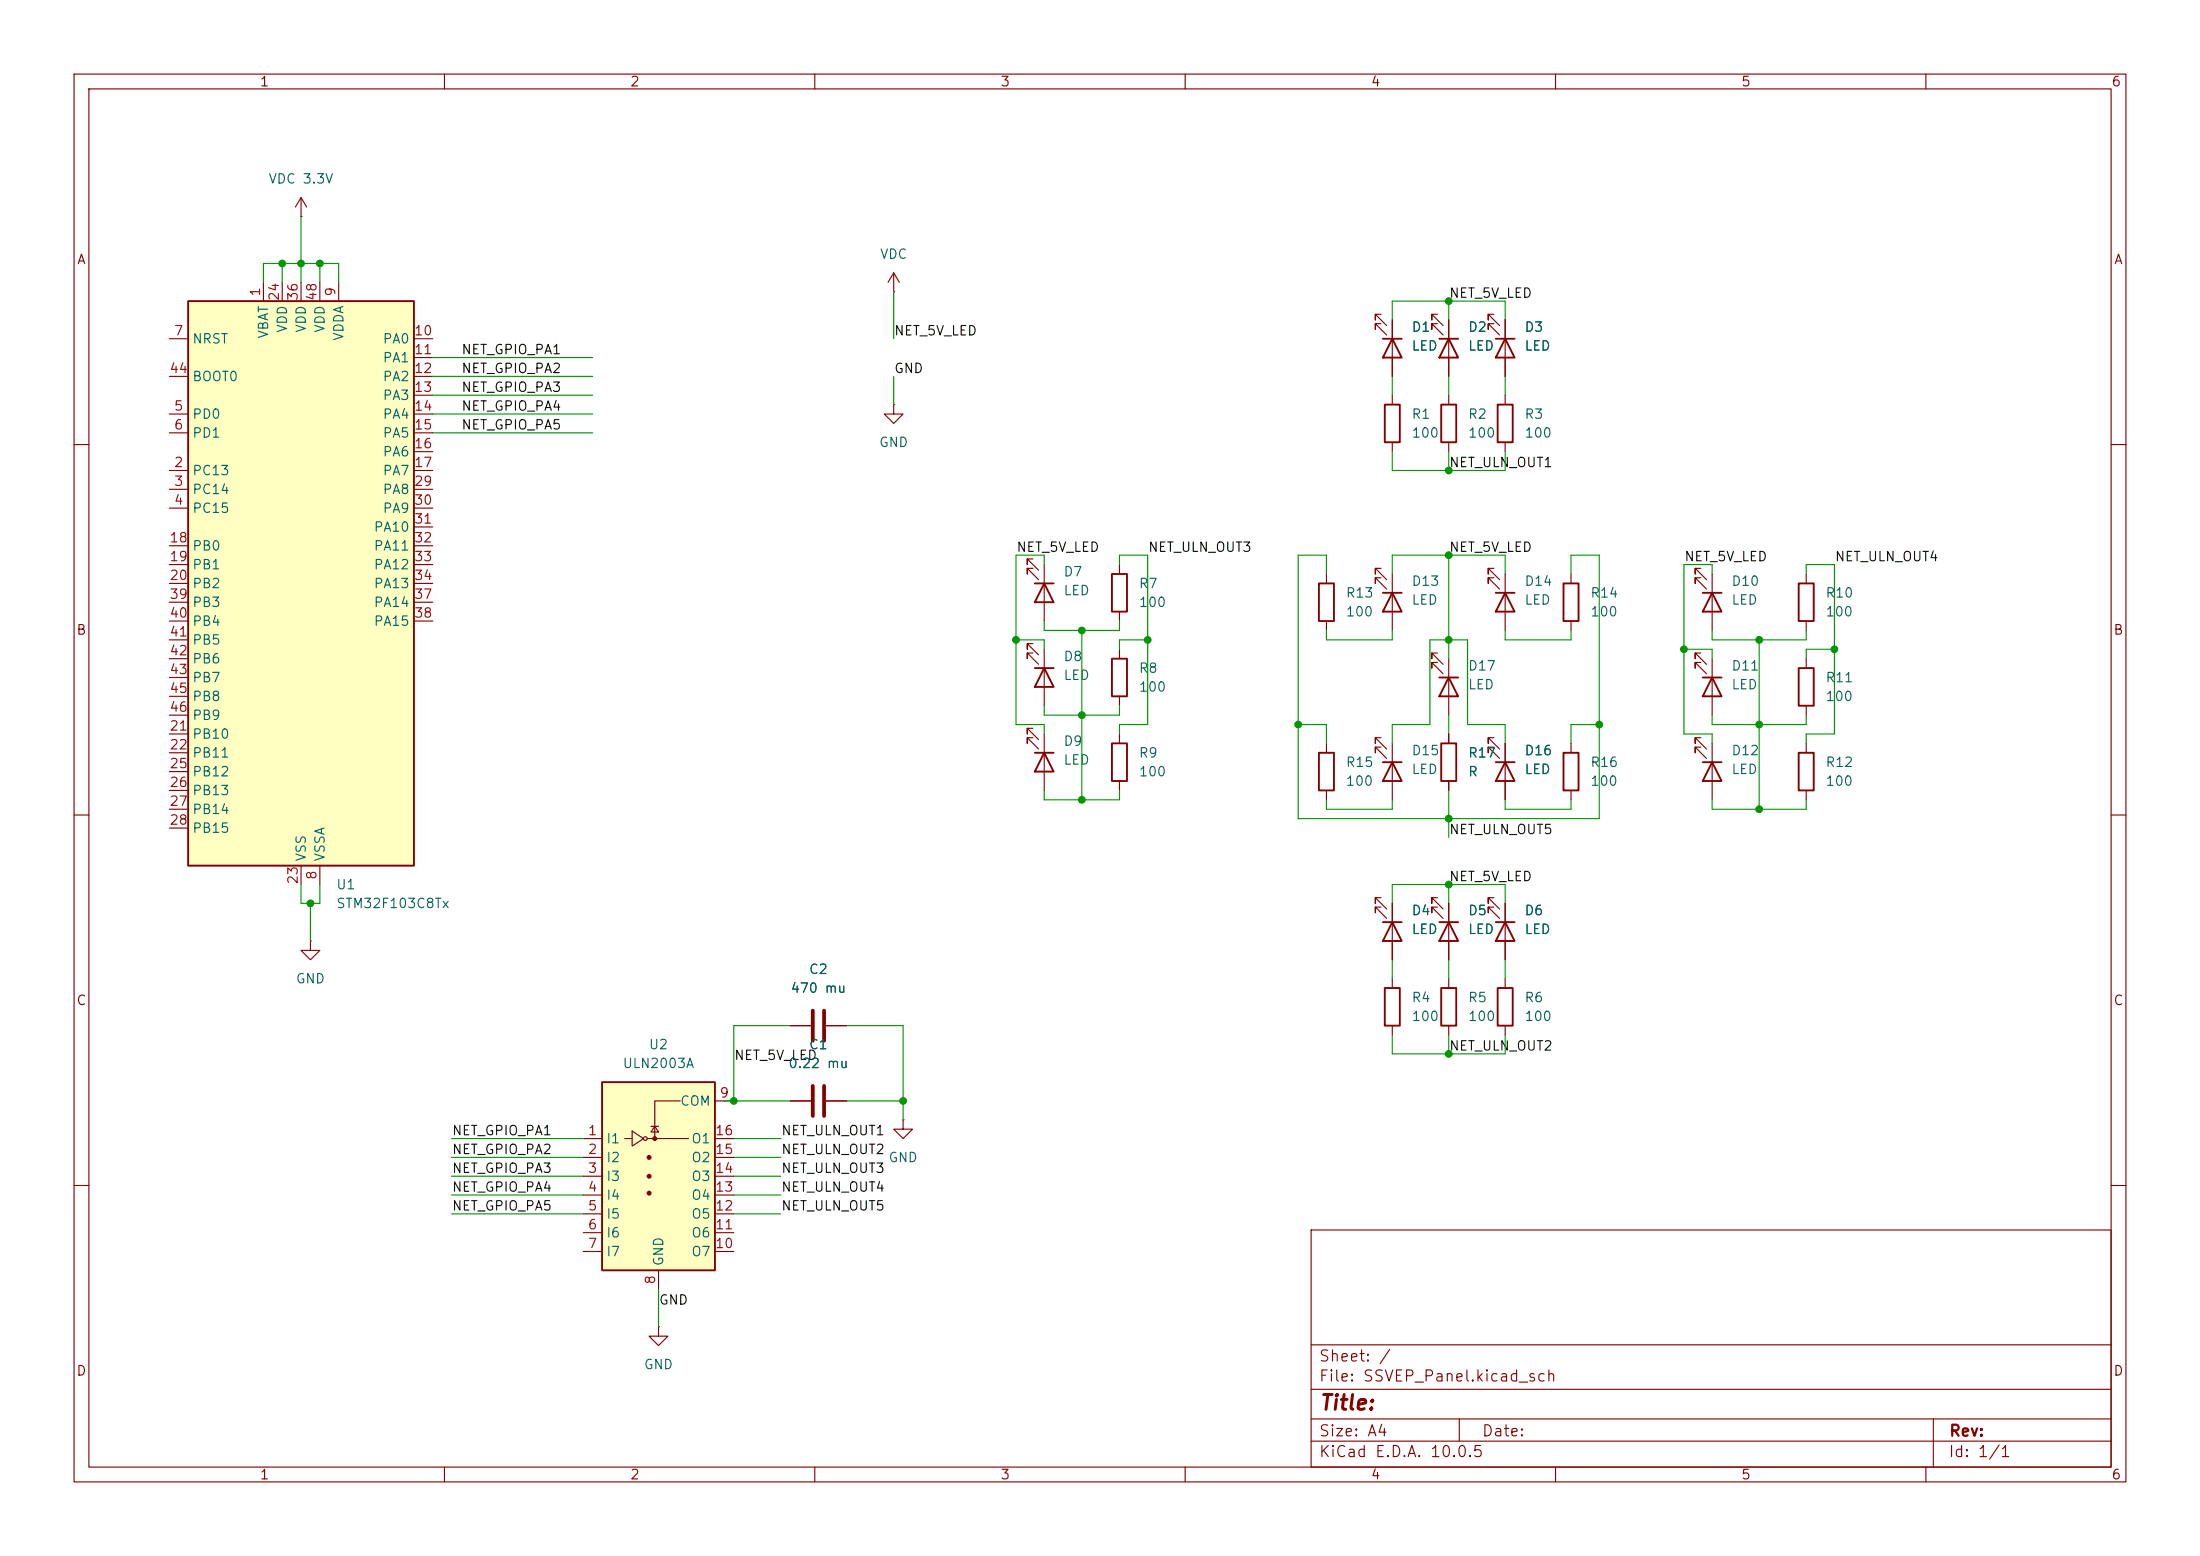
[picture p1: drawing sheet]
<svg xmlns="http://www.w3.org/2000/svg" width="297mm" height="210mm" viewBox="0 0 297 210" stroke-linecap="round" stroke-linejoin="round" font-family="sans-serif">
<g fill="none" stroke="#840000" stroke-width=".15">
<path d="M10 10h277v190h-277zM12 12h273v186h-273zM60 10v2M110 10v2M160 10v2M210 10v2M260 10v2M186.4 42.4h-.7v.8v-.8l1.5 1.5M186.4 43.7h-.7v.8v-.8l1.5 1.5M188 43.2v7.6M188 53.3v1.3M188 59.7v1.3"/>
<path d="M194.1 42.4h-.8v.8v-.8l1.5 1.5M194.1 43.7h-.8v.8v-.8l1.5 1.5M195.6 43.2v7.6M195.6 53.3v1.3M195.6 59.7v1.3M201.7 42.4h-.8v.8v-.8l1.5 1.5M201.7 43.7h-.8v.8v-.8l1.5 1.5M203.2 43.2v7.6M203.2 53.3v1.3M203.2 59.7v1.3M10 60h2M139.4 75.4h-.7v.8v-.8l1.5 1.6"/>
<path d="M139.4 76.7h-.7v.8v-.8l1.5 1.5M141 76.2v7.6M151.1 76.2v1.3M179.1 77.5v1.2M186.4 76.7h-.7v.8v-.8l1.5 1.5M186.4 78h-.7v.7v-.7l1.5 1.5M188 77.5v7.6M201.7 76.7h-.8v.8v-.8l1.5 1.5M201.7 78h-.8v.7v-.7l1.5 1.5M203.2 77.5v7.6M212.1 77.5v1.2M229.6 76.7h-.7v.8v-.8l1.5 1.5"/>
<path d="M229.6 78h-.7v.7v-.7l1.5 1.5M231.1 77.5v7.6M243.8 77.5v1.2M285 60h2M139.4 86.9h-.7v.7v-.7l1.5 1.5M139.4 88.1h-.7v.8v-.8l1.5 1.6M141 87.6v7.7M151.1 82.6v1.2M151.1 87.6v1.3M151.1 94v1.3M151.1 99.1v1.2M179.1 83.8v1.3"/>
<path d="M186.4 99.6h-.7v.7v-.7l1.5 1.5M194.1 88.1h-.8v.8v-.8l1.5 1.6M194.1 89.4h-.8v.8v-.8l1.5 1.5M195.6 88.9v7.6M195.6 99.1v1.2M201.7 99.6h-.8v.7v-.7l1.5 1.5M212.1 83.8v1.3M229.6 88.1h-.7v.8v-.8l1.5 1.6M229.6 89.4h-.7v.8v-.8l1.5 1.5M229.6 99.6h-.7v.7v-.7l1.5 1.5M231.1 88.9v7.6M243.8 83.8v1.3"/>
<path d="M243.8 88.9v1.3M243.8 95.3v1.2M10 110h2M151.1 105.4v1.3M179.1 100.3v1.3M179.1 106.7v1.3M186.4 100.8h-.7v.8v-.8l1.5 1.6M188 100.3v7.7M195.6 105.4v1.3M201.7 100.8h-.8v.8v-.8l1.5 1.6M203.2 100.3v7.7M212.1 100.3v1.3"/>
<path d="M212.1 106.7v1.3M229.6 100.8h-.7v.8v-.8l1.5 1.6M231.1 100.3v7.7M243.8 100.3v1.3M243.8 106.7v1.3M285 110h2M41.9 127v1.3h1.3l-1.3 1.2-1.3-1.2h1.3M41.9 127h.1M186.4 121.2h-.7v.7v-.7l1.5 1.5M186.4 122.4h-.7v.8v-.8l1.5 1.6M188 121.9v7.6M188 132.1v1.3"/>
<path d="M188 138.4v1.3M194.1 121.2h-.8v.7v-.7l1.5 1.5M194.1 122.4h-.8v.8v-.8l1.5 1.6M195.6 121.9v7.6M195.6 132.1v1.3M195.6 138.4v1.3M201.7 121.2h-.8v.7v-.7l1.5 1.5M201.7 122.4h-.8v.8v-.8l1.5 1.6M203.2 121.9v7.6M203.2 132.1v1.3M203.2 138.4v1.3M10 160h2"/>
<path d="M177 166h108v32h-108zM285 160h2M60 198v2M110 198v2M160 198v2M177 194.5h108M177 191.5h108M177 187.5h108M177 181.5h108M197 191.5v3M210 198v2M260 198v2"/>
<path d="M261 191.5v6.5"/>
</g>
<g fill="none" stroke="#840000" stroke-width=".25">
<path d="M186.7 45.7h2.5M186.9 54.6h2.1v5.1h-2.1zM188 45.7l1.2 2.6h-2.5zM194.3 45.7h2.5M194.6 54.6h2v5.1h-2zM195.6 45.7l1.2 2.6h-2.5zM201.9 45.7h2.6M202.2 54.6h2v5.1h-2zM203.2 45.7l1.3 2.6h-2.6zM139.7 78.7h2.5M141 78.7l1.2 2.6h-2.5zM150.1 77.5h2v5.1h-2z"/>
<path d="M178.1 78.7h2v5.1h-2zM211.1 78.7h2v5.1h-2zM242.8 78.7h2.1v5.1h-2.1zM139.7 90.2h2.5M141 90.2l1.2 2.5h-2.5zM150.1 88.9h2v5.1h-2zM186.7 80h2.5M188 80l1.2 2.6h-2.5zM194.3 91.4h2.5M195.6 91.4l1.2 2.6h-2.5zM201.9 80h2.6M203.2 80l1.3 2.6h-2.6z"/>
<path d="M229.9 91.4h2.5M229.9 80h2.5M231.1 91.4l1.3 2.6h-2.5zM231.1 80l1.3 2.6h-2.5zM242.8 90.2h2.1v5.1h-2.1zM150.1 100.3h2v5.1h-2zM178.1 101.6h2v5.1h-2zM186.7 102.9h2.5M188 102.9l1.2 2.5h-2.5zM194.6 100.3h2v5.1h-2zM201.9 102.9h2.6M203.2 102.9l1.3 2.5h-2.6z"/>
<path d="M211.1 101.6h2v5.1h-2zM229.9 102.9h2.5M231.1 102.9l1.3 2.5h-2.5zM242.8 101.6h2.1v5.1h-2.1zM186.7 124.5h2.5M186.9 133.4h2.1v5h-2.1zM188 124.5l1.2 2.5h-2.5zM194.3 124.5h2.5M194.6 133.4h2v5h-2zM195.6 124.5l1.2 2.5h-2.5zM201.9 124.5h2.6M202.2 133.4h2v5h-2z"/>
<path d="M203.2 124.5l1.3 2.5h-2.6z"/>
</g>
<path d="M25.4 40.6h30.5v76.2h-30.5z" fill="#ffffc2"/>
<path d="M25.4 40.6h30.5v76.2h-30.5z" fill="none" stroke="#840000" stroke-width=".25"/>
<g fill="none" stroke="#840000" stroke-width=".15">
<path d="M35.6 38.1v2.5M38.1 38.1v2.5M40.6 38.1v2.5M43.2 38.1v2.5M45.7 38.1v2.5M120.6 39.4h.1M120.6 36.8l-.7 1.3M120.6 36.8l.8 1.3M120.6 36.8v2.6M22.9 55.9h2.5M22.9 58.4h2.5M22.9 45.7h2.5"/>
<path d="M22.9 50.8h2.5M55.9 55.9h2.5M55.9 58.4h2.5M55.9 45.7h2.5M55.9 48.3h2.5M55.9 50.8h2.5M55.9 53.3h2.5M120.6 54.6v1.3h1.3l-1.3 1.3-1.2-1.3h1.2M120.6 54.6h.1M22.9 63.5h2.5M22.9 66h2.5M22.9 68.6h2.5"/>
<path d="M22.9 73.7h2.5M22.9 76.2h2.5M22.9 78.7h2.5M55.9 63.5h2.5M55.9 66h2.5M55.9 68.6h2.5M55.9 61h2.5M55.9 73.7h2.5M55.9 76.2h2.5M55.9 78.7h2.5M55.9 71.1h2.5M22.9 99.1h2.5"/>
<path d="M22.9 81.3h2.5M22.9 83.8h2.5M22.9 86.4h2.5M22.9 88.9h2.5M22.9 91.4h2.5M22.9 94h2.5M22.9 96.5h2.5M55.9 81.3h2.5M55.9 83.8h2.5M22.9 101.6h2.5M22.9 104.1h2.5M22.9 106.7h2.5"/>
<path d="M22.9 109.2h2.5M22.9 111.8h2.5M40.6 116.8v2.6M43.2 116.8v2.6M106.7 138.4h2.8M111.5 138.4h2.8M106.7 148.6h2.8M111.5 148.6h2.8M121.9 151.1v1.3h1.3l-1.3 1.3-1.3-1.3h1.3M121.9 151.1h.1M88.9 179.1v1.2h1.3l-1.3 1.3-1.3-1.3h1.3M88.9 179.1h.1"/>
</g>
<path d="M109.7 136.4v4.1M111.3 136.4v4.1M109.7 146.6v4M111.3 146.6v4" fill="none" stroke="#840000" stroke-width=".51"/>
<path d="M81.3 146.1h15.2v25.4h-15.2z" fill="#ffffc2"/>
<path d="M139.7 101.6h2.5M141 101.6l1.2 2.5h-2.5zM81.3 146.1h15.2v25.4h-15.2z" fill="none" stroke="#840000" stroke-width=".25"/>
<g fill="none" stroke="#840000" stroke-width=".15">
<path d="M40.6 29.2h.1M40.6 26.7l-.7 1.2M40.6 26.7l.8 1.2M40.6 26.7v2.5M188 43.2v2.5M188 48.3v2.5M195.6 43.2v2.5M195.6 48.3v2.5M203.2 43.2v2.5M203.2 48.3v2.5M139.4 98.3h-.7v.8v-.8l1.5 1.5M139.4 99.6h-.7v.7v-.7l1.5 1.5"/>
<path d="M141 99.1v7.6M195.6 99.1v1.2M195.6 105.4v1.3M203.2 100.3v2.6M203.2 105.4v2.6M106.7 138.4h2.8M111.5 138.4h2.8M188 121.9v2.6M188 127v2.5M195.6 121.9v2.6M195.6 127v2.5M203.2 121.9v2.6"/>
<path d="M203.2 127v2.5M78.7 153.7h2.6M78.7 156.2h2.6M78.7 158.8h2.6M84.3 153.7h1M85.3 152.7l1.6 1-1.6 1zM87.4 153.7h5.6M87.9 152h1M88.4 152l.5 .8h-1zM91.8 148.6h-3.4v5.1M96.5 153.7h2.6M96.5 156.2h2.6"/>
<path d="M96.5 158.8h2.6M96.5 148.6h2.6M106.7 148.6h2.8M111.5 148.6h2.8M78.7 161.3h2.6M78.7 163.8h2.6M78.7 166.4h2.6M78.7 168.9h2.6M88.9 171.5v2.5M96.5 161.3h2.6M96.5 163.8h2.6M96.5 166.4h2.6"/>
<path d="M96.5 168.9h2.6"/>
<circle cx="87.1" cy="153.7" r=".25"/>
</g>
<g fill="#840000" stroke="#840000" stroke-width=".15">
<circle cx="87.6" cy="156.2" r=".25"/>
<circle cx="87.6" cy="158.7" r=".25"/>
<circle cx="87.6" cy="161" r=".25"/>
<circle cx="88.4" cy="153.7" r=".25"/>
</g>
<g fill="none" stroke="#009600" stroke-width=".15">
<path d="M35.6 38.1v-2.5h10.1v2.5M38.1 35.6v2.5M40.6 29.2v8.9M43.2 35.6v2.5M120.6 39.4v6.3M58.4 48.3h21.6M58.4 50.8h21.6M58.4 55.9h21.6M58.4 53.3h21.6M58.4 58.4h21.6M120.6 50.8v3.8M188 43.2v-2.6h15.2v2.6"/>
<path d="M188 50.8v2.5M195.6 40.6v2.6M195.6 50.8v2.5M203.2 50.8v2.5M141 76.2v-1.3h-3.8v22.9h3.8v1.3M151.1 76.2v-1.3h3.8v22.9h-3.8v1.3M179.1 77.5v-2.6h-3.8v35.6h40.6v-35.6h-3.8v2.6M188 61v2.5h15.2v-2.5M188 77.5v-2.6h15.2v2.6M195.6 61v2.5M195.6 74.9v14M231.1 77.5v-1.3h-3.8v22.9h3.8v1.2"/>
<path d="M243.8 77.5v-1.3h3.8v22.9h-3.8v1.2M137.2 86.4h3.8v1.2M141 95.3v1.2h10.1v-1.2M141 83.8v1.3h10.1v-1.3M146 85.1v22.9M154.9 86.4h-3.8v1.2M175.3 97.8h3.8v2.5M179.1 85.1v1.3h8.9v-1.3M195.6 96.5v2.6M203.2 85.1v1.3h8.9v-1.3M215.9 97.8h-3.8v2.5M227.3 87.6h3.8v1.3"/>
<path d="M231.1 85.1v1.3h12.7v-1.3M231.1 96.5v1.3h12.7v-1.3M237.5 86.4v22.8M247.6 87.6h-3.8v1.3M40.6 119.4v2.5h2.6v-2.5M141 106.7v1.3h10.1v-1.3M179.1 108v1.2h8.9v-1.2M188 100.3v-2.5h5v-11.4h5.1v11.4h5.1v2.5M195.6 106.7v6.3M195.6 119.4v2.5M203.2 108v1.2h8.9v-1.2M231.1 108v1.2h12.7v-1.2"/>
<path d="M41.9 121.9v5.1M106.7 138.4h-7.6v10.2M114.3 138.4h7.6v12.7M188 121.9v-2.5h15.2v2.5M188 139.7v2.5h15.2v-2.5M188 129.5v2.6M195.6 129.5v2.6M195.6 139.7v2.5M203.2 129.5v2.6M61 158.8h17.7M61 153.7h17.7M61 156.2h17.7"/>
<path d="M97.8 148.6h8.9M99.1 158.8h6.3M99.1 153.7h6.3M99.1 156.2h6.3M114.3 148.6h7.6M61 161.3h17.7M61 163.8h17.7M88.9 174v5.1M99.1 161.3h6.3M99.1 163.8h6.3"/>
</g>
<g fill="#009600" stroke="#009600" stroke-width=".14">
<circle cx="195.6" cy="40.6" r=".46"/>
<circle cx="195.6" cy="63.5" r=".46"/>
<circle cx="195.6" cy="110.5" r=".46"/>
<circle cx="195.6" cy="142.2" r=".46"/>
<circle cx="195.6" cy="119.4" r=".46"/>
<circle cx="195.6" cy="74.9" r=".46"/>
<circle cx="195.6" cy="86.4" r=".46"/>
<circle cx="215.9" cy="97.8" r=".46"/>
<circle cx="227.3" cy="87.6" r=".46"/>
<circle cx="237.5" cy="97.8" r=".46"/>
<circle cx="237.5" cy="86.4" r=".46"/>
<circle cx="247.6" cy="87.6" r=".46"/>
<circle cx="237.5" cy="109.2" r=".46"/>
<circle cx="175.3" cy="97.8" r=".46"/>
<circle cx="146" cy="96.5" r=".46"/>
<circle cx="137.2" cy="86.4" r=".46"/>
<circle cx="146" cy="85.1" r=".46"/>
<circle cx="121.9" cy="148.6" r=".46"/>
<circle cx="43.2" cy="35.6" r=".46"/>
<circle cx="38.1" cy="35.6" r=".46"/>
<circle cx="40.6" cy="35.6" r=".46"/>
<circle cx="154.9" cy="86.4" r=".46"/>
<circle cx="146" cy="108" r=".46"/>
<circle cx="99.1" cy="148.6" r=".46"/>
<circle cx="41.9" cy="121.9" r=".46"/>
</g>
<text font-size="2" fill="#840000" x="178" y="190.8">Title:</text>
<g font-size="1.5" fill="#840000">
<text x="178" y="184.1">Sheet: /</text>
<text x="178" y="186.8">File: SSVEP_Panel.kicad_sch</text>
<text x="178" y="197">KiCad E.D.A. 10.0.5</text>
<text x="178" y="194.2">Size: A4</text>
<text x="200" y="194.2">Date:</text>
<text x="263" y="197">Id: 1/1</text>
<text x="263" y="194.2">Rev:</text>
</g>
<g font-size="1.3" fill="#840000">
<text x="35" y="12">1</text>
<text x="85" y="12">2</text>
<text x="135" y="12">3</text>
<text x="185" y="12">4</text>
<text x="235" y="12">5</text>
<text x="285" y="12">6</text>
<text x="10.3" y="36">A</text>
<text x="285.3" y="36">A</text>
<text x="10.2" y="86">B</text>
<text x="285.2" y="86">B</text>
<text x="10.2" y="136">C</text>
<text x="285.2" y="136">C</text>
<text x="10.2" y="186">D</text>
<text x="285.2" y="186">D</text>
<text x="35" y="200">1</text>
<text x="85" y="200">2</text>
<text x="135" y="200">3</text>
<text x="185" y="200">4</text>
<text x="235" y="200">5</text>
<text x="285" y="200">6</text>
</g>
<g font-size="1.3" fill="#006464">
<text x="36.2" y="25.1">VDC 3.3V</text>
<text x="118.7" y="35.3">VDC</text>
<text x="25.9" y="46.7">NRST</text>
<text x="36.5" y="45.8" transform="rotate(-90 36.5 45.8)">VBAT</text>
<text x="39.1" y="45" transform="rotate(-90 39.1 45)">VDD</text>
<text x="41.6" y="45" transform="rotate(-90 41.6 45)">VDD</text>
<text x="44.1" y="45" transform="rotate(-90 44.1 45)">VDD</text>
<text x="46.7" y="46.1" transform="rotate(-90 46.7 46.1)">VDDA</text>
<text x="51.6" y="46.7">PA0</text>
<text x="190.5" y="45.1">D1</text>
<text x="190.5" y="47.6">LED</text>
<text x="198.1" y="45.1">D2</text>
<text x="198.1" y="47.6">LED</text>
<text x="205.7" y="45.1">D3</text>
<text x="205.7" y="47.6">LED</text>
<text x="25.9" y="51.8">BOOT0</text>
<text x="51.6" y="49.2">PA1</text>
<text x="51.6" y="51.8">PA2</text>
<text x="25.9" y="56.8">PD0</text>
<text x="25.9" y="59.4">PD1</text>
<text x="51.6" y="54.3">PA3</text>
<text x="51.6" y="56.8">PA4</text>
<text x="51.6" y="59.4">PA5</text>
<text x="190.5" y="56.8">R1</text>
<text x="190.5" y="59.4">100</text>
<text x="198.1" y="56.8">R2</text>
<text x="198.1" y="59.4">100</text>
<text x="205.7" y="56.8">R3</text>
<text x="205.7" y="59.4">100</text>
<text x="25.9" y="64.5">PC13</text>
<text x="51.6" y="61.9">PA6</text>
<text x="51.6" y="64.5">PA7</text>
<text x="118.6" y="60.7">GND</text>
<text x="25.9" y="67">PC14</text>
<text x="25.9" y="69.5">PC15</text>
<text x="51.6" y="67">PA8</text>
<text x="51.6" y="69.5">PA9</text>
<text x="25.9" y="74.6">PB0</text>
<text x="25.9" y="77.2">PB1</text>
<text x="50.4" y="72.1">PA10</text>
<text x="50.4" y="74.6">PA11</text>
<text x="50.4" y="77.2">PA12</text>
<text x="25.9" y="79.7">PB2</text>
<text x="25.9" y="82.2">PB3</text>
<text x="50.4" y="79.7">PA13</text>
<text x="50.4" y="82.2">PA14</text>
<text x="143.5" y="78.1">D7</text>
<text x="143.5" y="80.7">LED</text>
<text x="153.7" y="79.7">R7</text>
<text x="153.7" y="82.2">100</text>
<text x="181.6" y="81">R13</text>
<text x="181.6" y="83.5">100</text>
<text x="190.5" y="79.4">D13</text>
<text x="190.5" y="81.9">LED</text>
<text x="205.7" y="79.4">D14</text>
<text x="205.7" y="81.9">LED</text>
<text x="214.6" y="81">R14</text>
<text x="214.6" y="83.5">100</text>
<text x="233.7" y="79.4">D10</text>
<text x="233.7" y="81.9">LED</text>
<text x="246.4" y="81">R10</text>
<text x="246.4" y="83.5">100</text>
<text x="25.9" y="84.8">PB4</text>
<text x="25.9" y="87.3">PB5</text>
<text x="25.9" y="89.9">PB6</text>
<text x="50.4" y="84.8">PA15</text>
<text x="143.5" y="89.5">D8</text>
<text x="25.9" y="92.4">PB7</text>
<text x="25.9" y="94.9">PB8</text>
<text x="143.5" y="92.1">LED</text>
<text x="153.7" y="91.1">R8</text>
<text x="153.7" y="93.7">100</text>
<text x="198.1" y="90.8">D17</text>
<text x="198.1" y="93.4">LED</text>
<text x="233.7" y="90.8">D11</text>
<text x="233.7" y="93.4">LED</text>
<text x="246.4" y="92.4">R11</text>
<text x="246.4" y="94.9">100</text>
<text x="25.9" y="100">PB10</text>
<text x="25.9" y="97.5">PB9</text>
<text x="143.5" y="101">D9</text>
<text x="25.9" y="102.6">PB11</text>
<text x="25.9" y="105.1">PB12</text>
<text x="25.9" y="107.6">PB13</text>
<text x="143.5" y="103.5">LED</text>
<text x="153.7" y="102.6">R9</text>
<text x="153.7" y="105.1">100</text>
<text x="181.6" y="103.8">R15</text>
<text x="181.6" y="106.4">100</text>
<text x="190.5" y="102.2">D15</text>
<text x="190.5" y="104.8">LED</text>
<text x="198.1" y="102.6">R17</text>
<text x="198.1" y="105.1">R</text>
<text x="205.7" y="102.2">D16</text>
<text x="205.7" y="104.8">LED</text>
<text x="214.6" y="103.8">R16</text>
<text x="214.6" y="106.4">100</text>
<text x="233.7" y="102.2">D12</text>
<text x="233.7" y="104.8">LED</text>
<text x="246.4" y="103.8">R12</text>
<text x="246.4" y="106.4">100</text>
<text x="25.9" y="110.2">PB14</text>
<text x="25.9" y="112.7">PB15</text>
<text x="41.6" y="116.4" transform="rotate(-90 41.6 116.4)">VSS</text>
<text x="44.1" y="116.4" transform="rotate(-90 44.1 116.4)">VSSA</text>
<text x="45.3" y="120.3">U1</text>
<text x="45.3" y="122.9">STM32F103C8Tx</text>
<text x="190.5" y="123.8">D4</text>
<text x="198.1" y="123.8">D5</text>
<text x="205.7" y="123.8">D6</text>
<text x="109.1" y="131.8">C2</text>
<text x="190.5" y="126.4">LED</text>
<text x="198.1" y="126.4">LED</text>
<text x="205.7" y="126.4">LED</text>
<text x="39.8" y="133">GND</text>
<text x="106.6" y="134.3">470 mu</text>
<text x="190.5" y="135.6">R4</text>
<text x="198.1" y="135.6">R5</text>
<text x="205.7" y="135.6">R6</text>
<text x="87.5" y="141.9">U2</text>
<text x="109.1" y="141.9">C1</text>
<text x="190.5" y="138.1">100</text>
<text x="198.1" y="138.1">100</text>
<text x="205.7" y="138.1">100</text>
<text x="84" y="144.5">ULN2003A</text>
<text x="91.7" y="149.6">COM</text>
<text x="106.3" y="144.5">0.22 mu</text>
<text x="81.8" y="154.6">I1</text>
<text x="93.2" y="154.6">O1</text>
<text x="81.8" y="157.2">I2</text>
<text x="81.8" y="159.7">I3</text>
<text x="93.2" y="159.7">O3</text>
<text x="93.2" y="157.2">O2</text>
<text x="119.9" y="157.2">GND</text>
<text x="81.8" y="162.3">I4</text>
<text x="81.8" y="164.8">I5</text>
<text x="81.8" y="167.3">I6</text>
<text x="93.2" y="167.3">O6</text>
<text x="93.2" y="164.8">O5</text>
<text x="93.2" y="162.3">O4</text>
<text x="81.8" y="169.9">I7</text>
<text x="89.9" y="171" transform="rotate(-90 89.9 171)">GND</text>
<text x="93.2" y="169.9">O7</text>
<text x="86.8" y="185.1">GND</text>
</g>
<g font-size="1.3" fill="#a90000">
<text x="35.4" y="40.1" transform="rotate(-90 35.4 40.1)">1</text>
<text x="38" y="40.7" transform="rotate(-90 38 40.7)">24</text>
<text x="40.5" y="40.7" transform="rotate(-90 40.5 40.7)">36</text>
<text x="43" y="40.7" transform="rotate(-90 43 40.7)">48</text>
<text x="45.6" y="40.1" transform="rotate(-90 45.6 40.1)">9</text>
<text x="23.4" y="45.6">7</text>
<text x="55.8" y="45.6">10</text>
<text x="22.8" y="50.7">44</text>
<text x="55.8" y="48.1">11</text>
<text x="55.8" y="50.7">12</text>
<text x="55.8" y="53.2">13</text>
<text x="23.4" y="55.7">5</text>
<text x="23.4" y="58.3">6</text>
<text x="55.8" y="55.7">14</text>
<text x="55.8" y="58.3">15</text>
<text x="23.4" y="63.4">2</text>
<text x="23.4" y="65.9">3</text>
<text x="55.8" y="60.8">16</text>
<text x="55.8" y="63.4">17</text>
<text x="55.8" y="65.9">29</text>
<text x="23.4" y="68.4">4</text>
<text x="55.8" y="68.4">30</text>
<text x="55.8" y="71">31</text>
<text x="22.8" y="73.5">18</text>
<text x="22.8" y="76.1">19</text>
<text x="55.8" y="73.5">32</text>
<text x="55.8" y="76.1">33</text>
<text x="22.8" y="78.6">20</text>
<text x="22.8" y="81.1">39</text>
<text x="22.8" y="83.7">40</text>
<text x="55.8" y="78.6">34</text>
<text x="55.8" y="81.1">37</text>
<text x="55.8" y="83.7">38</text>
<text x="22.8" y="86.2">41</text>
<text x="22.8" y="88.8">42</text>
<text x="22.8" y="91.3">43</text>
<text x="22.8" y="93.8">45</text>
<text x="22.8" y="98.9">21</text>
<text x="22.8" y="101.5">22</text>
<text x="22.8" y="96.4">46</text>
<text x="22.8" y="104">25</text>
<text x="22.8" y="106.5">26</text>
<text x="22.8" y="109.1">27</text>
<text x="22.8" y="111.6">28</text>
<text x="40.5" y="119.4" transform="rotate(-90 40.5 119.4)">23</text>
<text x="43" y="118.8" transform="rotate(-90 43 118.8)">8</text>
<text x="97.1" y="148.5">9</text>
<text x="79.3" y="153.5">1</text>
<text x="96.5" y="153.5">16</text>
<text x="79.3" y="156.1">2</text>
<text x="79.3" y="158.6">3</text>
<text x="79.3" y="161.2">4</text>
<text x="96.5" y="161.2">13</text>
<text x="96.5" y="158.6">14</text>
<text x="96.5" y="156.1">15</text>
<text x="79.3" y="163.7">5</text>
<text x="79.3" y="166.2">6</text>
<text x="96.5" y="166.2">11</text>
<text x="96.5" y="163.7">12</text>
<text x="79.3" y="168.8">7</text>
<text x="88.8" y="173.5" transform="rotate(-90 88.8 173.5)">8</text>
<text x="96.5" y="168.8">10</text>
</g>
<g font-size="1.3" fill="#0f0f0f">
<text x="195.6" y="40.5">NET_5V_LED</text>
<text x="120.6" y="45.6">NET_5V_LED</text>
<text x="62.2" y="50.7">NET_GPIO_PA2</text>
<text x="62.2" y="53.2">NET_GPIO_PA3</text>
<text x="62.2" y="48.1">NET_GPIO_PA1</text>
<text x="120.6" y="50.7">GND</text>
<text x="62.2" y="58.3">NET_GPIO_PA5</text>
<text x="62.2" y="55.8">NET_GPIO_PA4</text>
<text x="195.6" y="63.4">NET_ULN_OUT1</text>
<text x="137.1" y="74.8">NET_5V_LED</text>
<text x="154.9" y="74.8">NET_ULN_OUT3</text>
<text x="195.6" y="74.8">NET_5V_LED</text>
<text x="227.3" y="76.1">NET_5V_LED</text>
<text x="247.6" y="76.1">NET_ULN_OUT4</text>
<text x="195.6" y="112.9">NET_ULN_OUT5</text>
<text x="195.6" y="119.3">NET_5V_LED</text>
<text x="99" y="143.4">NET_5V_LED</text>
<text x="195.6" y="142.1">NET_ULN_OUT2</text>
<text x="60.9" y="153.5">NET_GPIO_PA1</text>
<text x="105.4" y="153.5">NET_ULN_OUT1</text>
<text x="60.9" y="161.2">NET_GPIO_PA4</text>
<text x="60.9" y="158.6">NET_GPIO_PA3</text>
<text x="60.9" y="156.1">NET_GPIO_PA2</text>
<text x="105.4" y="161.2">NET_ULN_OUT4</text>
<text x="105.4" y="158.6">NET_ULN_OUT3</text>
<text x="105.4" y="156.1">NET_ULN_OUT2</text>
<text x="60.9" y="163.7">NET_GPIO_PA5</text>
<text x="105.4" y="163.7">NET_ULN_OUT5</text>
<text x="88.9" y="176.4">GND</text>
</g>
</svg>
